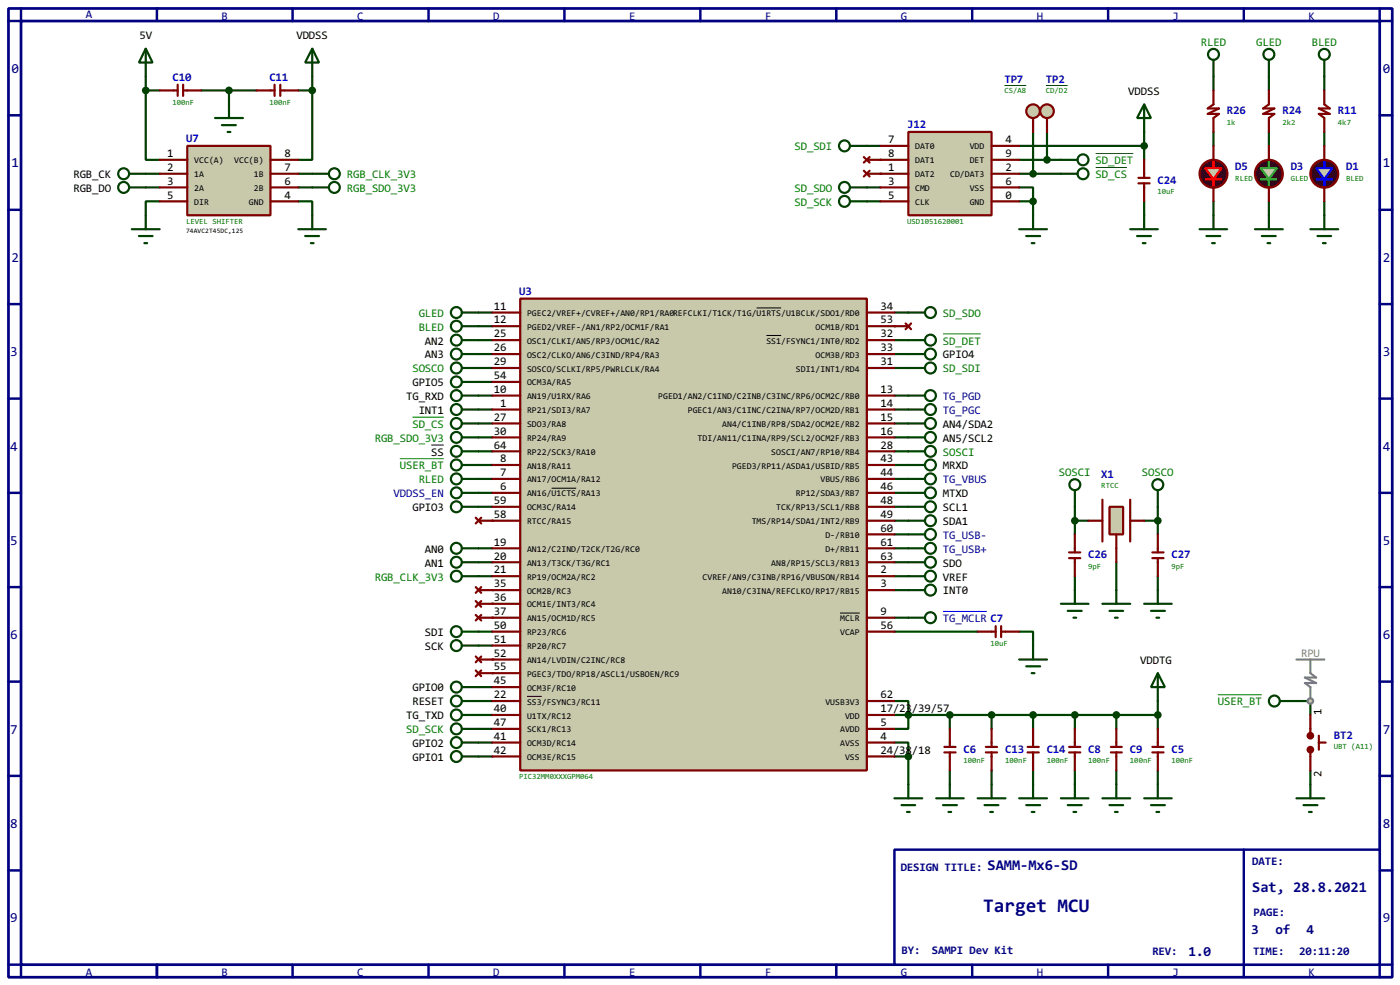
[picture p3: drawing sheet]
<svg xmlns="http://www.w3.org/2000/svg" width="256mm" height="180mm" viewBox="0 0 256 180" stroke-linecap="round" stroke-linejoin="round" font-family="sans-serif">
<path d="M1.6 1.6h253.5v177.3h-253.5zM3.9 3.9h248.9v172.7h-248.9z" fill="none" stroke="#000080" stroke-width=".5"/>
<path d="M3.9 1.6v2.3h-2.3M28.8 1.6v2.3" fill="none" stroke="#000080" stroke-width=".45"/>
<path d="M163.9 155.5h88.9v21.1h-88.9z" fill="#fff" stroke="#000080" stroke-width=".45"/>
<g fill="none" stroke="#000080" stroke-width=".45">
<path d="M53.6 1.6v2.3M78.5 1.6v2.3M103.4 1.6v2.3M128.3 1.6v2.3M153.2 1.6v2.3M178.1 1.6v2.3M203 1.6v2.3M227.9 1.6v2.3M252.8 1.6v2.3h2.3M1.6 21.1h2.3M1.6 38.4h2.3M252.8 21.1h2.3"/>
<path d="M252.8 38.4h2.3M1.6 55.7h2.3M252.8 55.7h2.3M1.6 73h2.3M252.8 73h2.3M1.6 90.2h2.3M252.8 90.2h2.3M1.6 107.5h2.3M252.8 107.5h2.3M1.6 124.8h2.3M252.8 124.8h2.3M1.6 142h2.3"/>
<path d="M1.6 159.3h2.3M227.9 155.5v23.4M252.8 142h2.3M252.8 159.3h2.3M1.6 176.6h2.3v2.3M28.8 176.6v2.3M53.6 176.6v2.3M78.5 176.6v2.3M103.4 176.6v2.3M128.3 176.6v2.3M153.2 176.6v2.3M178.1 176.6v2.3"/>
<path d="M203 176.6v2.3M255.1 176.6h-2.3v2.3"/>
</g>
<g fill="none" stroke="#004000" stroke-width=".4">
<path d="M26.7 14v2.6h2.6M36.9 16.6h10.1M42 16.6v2.5M57.2 14v2.6h-2.5M222.3 14v2.6M232.5 14v2.6M242.6 14v2.6M189.3 36.9v2.5M209.6 36.9v2.5M222.3 24.2v2.5M222.3 36.9v2.5M232.5 24.2v2.5"/>
<path d="M232.5 36.9v2.5M242.6 24.2v2.5M242.6 36.9v2.5M186.7 115.6h2.6v2.6M166.4 130.9h38.1v2.5M166.4 138.5v5.1M174 130.9v2.5M181.7 130.9v2.5M189.3 130.9v2.5M196.9 130.9v2.5M237.5 128.3h2.6v2.6M174 141v2.6"/>
<path d="M181.7 141v2.6M189.3 141v2.6M196.9 141v2.6M204.5 141v2.6M240.1 141v2.6"/>
</g>
<circle cx="161.3" cy="31.8" r=".2" fill="#004000"/>
<path d="M158.8 34.3h2.5M158.8 36.9h2.5M158.8 26.7h2.5M186.7 34.3h2.6v2.6h-2.6" fill="none" stroke="#004000" stroke-width=".4"/>
<circle cx="161.3" cy="29.3" r=".2" fill="#004000"/>
<g fill="none" stroke="#004000" stroke-width=".4">
<path d="M26.7 16.6v12.7h2.6M57.2 16.6v12.7h-2.5M26.7 31.8h2.6M26.7 34.3h2.6M29.3 36.9h-2.6v2.5M54.7 36.9h2.5v2.5M54.7 31.8h2.5M54.7 34.3h2.5M186.7 26.7h22.9M186.7 29.3h7.7M186.7 31.8h7.7M189.3 24.2v7.6"/>
<path d="M191.8 24.2v5.1M209.6 24.2v5.1M87.7 57.2h2.5M87.7 59.7h2.5M163.9 57.2h2.5M87.7 75h2.5M87.7 72.4h2.5M87.7 77.5h2.5M87.7 62.3h2.5M87.7 64.8h2.5M87.7 67.4h2.5M163.9 75h2.5"/>
<path d="M163.9 72.4h2.5M163.9 77.5h2.5M163.9 62.3h2.5M163.9 64.8h2.5M163.9 67.4h2.5M87.7 90.2h2.5M87.7 87.7h2.5M87.7 85.1h2.5M87.7 80.1h2.5M163.9 80.1h2.5M163.9 82.6h2.5M196.9 92.8v5"/>
<path d="M196.9 95.3h2.5M209.6 95.3h2.5M212.1 92.8v5M87.7 105.5h2.5M87.7 100.4h2.5M87.7 102.9h2.5M163.9 105.5h2.5M163.9 108h2.5M163.9 113.1h2.5M196.9 105.5v2.5M204.5 102.9v5.1M212.1 105.5v2.5"/>
<path d="M87.7 128.3h2.5M163.9 135.9h2.5v2.6h-2.5M163.9 130.9h2.5v2.5h-2.5M204.5 130.9h7.6M212.1 128.3v5.1M212.1 141v2.6"/>
</g>
<g fill="#004000">
<circle cx="90.2" cy="108" r=".2"/>
<circle cx="90.2" cy="110.5" r=".2"/>
<circle cx="90.2" cy="113.1" r=".2"/>
</g>
<path d="M163.9 85.1h2.5M163.9 87.7h2.5M163.9 90.2h2.5M163.9 92.8h2.5M163.9 95.3h2.5M87.7 115.6h2.5M87.7 118.2h2.5M87.7 130.9h2.5M87.7 135.9h2.5M87.7 138.5h2.5M87.7 125.8h2.5M87.7 133.4h2.5" fill="none" stroke="#004000" stroke-width=".4"/>
<g fill="#004000">
<circle cx="90.2" cy="120.7" r=".2"/>
<circle cx="163.9" cy="59.7" r=".2"/>
</g>
<path d="M87.7 69.9h2.5" fill="none" stroke="#004000" stroke-width=".4"/>
<circle cx="90.2" cy="123.2" r=".2" fill="#004000"/>
<path d="M163.9 115.6h15.2" fill="none" stroke="#004000" stroke-width=".4"/>
<circle cx="90.2" cy="95.3" r=".2" fill="#004000"/>
<g fill="none" stroke="#004000" stroke-width=".4">
<path d="M242.6 39.4v2.6M240.1 42h5.1M241.4 43.2h2.5M242.4 44.5h.5M84.6 62.3h3.1M84.6 64.8h3.1M84.6 75h3.1M166.4 77.5h3.1M87.7 92.8h2.5M87.7 82.6h2.5M163.9 97.8h2.5M166.4 80.1h3.1"/>
<path d="M166.4 90.2h3.1M166.4 85.1h3.1M163.9 100.4h2.5M163.9 102.9h2.5M166.4 108h3.1M163.9 128.3h2.5v2.6M212.1 123.2l1.3 2.6h-2.5zM212.1 123.2v5.1M179.1 146.1h5.1M180.4 147.4h2.5M181.4 148.6h.5M181.7 143.6v2.5"/>
<path d="M186.7 146.1h5.1M188 147.4h2.6M189 148.6h.5M189.3 143.6v2.5M237.5 146.1h5.1M238.8 147.4h2.6M239.8 148.6h.5M240.1 143.6v2.5"/>
<circle cx="83.6" cy="64.8" r="1"/>
<circle cx="83.6" cy="75" r="1"/>
<circle cx="83.6" cy="62.3" r="1"/>
<circle cx="170.4" cy="77.5" r="1"/>
<circle cx="170.4" cy="80.1" r="1"/>
<circle cx="170.4" cy="90.2" r="1"/>
<circle cx="170.4" cy="85.1" r="1"/>
<circle cx="170.4" cy="108" r="1"/>
</g>
<path d="M242.6 16.6v2.5l1 .8h-2l2 1h-2l1 .7v2.6M180.6 136.7h2.1M180.6 137.7h2.1M181.7 133.4v3.3M181.7 137.7v3.3M240.1 130.9v3.8M240.1 137.2v3.8M241.6 134.7v2.5M241.6 135.9h1.3" fill="none" stroke="#800000" stroke-width=".4"/>
<g fill="#800000" stroke="#800000" stroke-width=".4">
<circle cx="240" cy="134.7" r=".5"/>
<circle cx="240" cy="137.2" r=".5"/>
</g>
<circle cx="242.6" cy="31.8" r="2.55" fill="#400000" stroke="#800000" stroke-width=".4"/>
<path d="M241.1 30.8h1.5v-1.3v1.3h1.5l-1.5 2h1.5h-3h1.5v1.3v-1.3z" fill-rule="evenodd" fill="#c8c8aa" stroke="#00f" stroke-width=".4"/>
<path d="M242.6 26.7v2.6M242.6 34.3v2.6M188.3 136.7h2M188.3 137.7h2M189.3 133.4v3.3M189.3 137.7v3.3" fill="none" stroke="#800000" stroke-width=".4"/>
<g fill="none" stroke="#004000" stroke-width=".4">
<path d="M242.6 11v3M84.6 85.1h3.1M84.6 82.6h3.1M84.6 80.1h3.1M166.4 92.8h3.1M166.4 95.3h3.1M84.6 102.9h3.1M84.6 100.4h3.1M84.6 118.2h3.1M84.6 115.6h3.1M84.6 105.5h3.1M166.4 102.9h3.1"/>
<path d="M84.6 128.3h3.1M234.5 128.3h3M163.9 146.1h5.1M165.2 147.4h2.5M166.2 148.6h.5M166.4 143.6v2.5"/>
<circle cx="242.6" cy="10" r="1"/>
<circle cx="83.6" cy="82.6" r="1"/>
<circle cx="83.6" cy="85.1" r="1"/>
<circle cx="83.6" cy="80.1" r="1"/>
<circle cx="170.4" cy="92.8" r="1"/>
<circle cx="170.4" cy="95.3" r="1"/>
<circle cx="83.6" cy="115.6" r="1"/>
<circle cx="83.6" cy="105.5" r="1"/>
<circle cx="83.6" cy="118.2" r="1"/>
<circle cx="83.6" cy="100.4" r="1"/>
<circle cx="83.6" cy="102.9" r="1"/>
<circle cx="170.4" cy="102.9" r="1"/>
<circle cx="83.6" cy="128.3" r="1"/>
<circle cx="233.4" cy="128.3" r="1"/>
</g>
<path d="M73.3 84h8M223.1 127.2h8.1" fill="none" stroke="#008000" stroke-width=".18"/>
<path d="M79 81.5h2.3" fill="none" stroke="#000" stroke-width=".18"/>
<path d="M237.5 120.7h5.1M240.1 120.7v2.5l1 .8h-2l2 1h-2l1 .8v2.5" fill="none" stroke="#808080" stroke-width=".4"/>
<circle cx="240" cy="128.3" r=".5" fill="#c8c8aa" stroke="#808080" stroke-width=".4"/>
<g fill="none" stroke="#004000" stroke-width=".4">
<path d="M155.8 26.7h3M155.8 36.9h3M155.8 34.3h3M194.4 31.8h3M84.6 69.9h3.1M166.4 64.8h3.1M84.6 92.8h3.1M189.3 118.2v2.5M84.6 135.9h3.1M84.6 138.5h3.1M84.6 125.8h3.1M186.7 120.7h5.1"/>
<path d="M188 122h2.6M189 123.2h.5M171.5 146.1h5.1M172.8 147.4h2.5M173.8 148.6h.5M174 143.6v2.5M194.4 146.1h5M195.6 147.4h2.6M196.7 148.6h.5M196.9 143.6v2.5M202 146.1h5.1M203.3 147.4h2.5"/>
<path d="M204.3 148.6h.5M204.5 143.6v2.5"/>
<circle cx="154.7" cy="36.9" r="1"/>
<circle cx="154.7" cy="26.7" r="1"/>
<circle cx="154.7" cy="34.3" r="1"/>
<circle cx="198.4" cy="31.8" r="1"/>
<circle cx="83.6" cy="69.9" r="1"/>
<circle cx="170.4" cy="64.8" r="1"/>
<circle cx="83.6" cy="92.8" r="1"/>
<circle cx="83.6" cy="135.9" r="1"/>
<circle cx="83.6" cy="138.5" r="1"/>
<circle cx="83.6" cy="125.8" r="1"/>
</g>
<g fill="#004000" stroke="#004000" stroke-width=".4">
<circle cx="189.2" cy="130.9" r=".5"/>
<circle cx="196.9" cy="130.9" r=".5"/>
</g>
<g fill="none" stroke="#800000" stroke-width=".4">
<path d="M179.1 115.6h3.3M182.4 114.6v2M183.4 114.6v2M183.4 115.6h3.3M173 136.7h2.1M173 137.7h2.1M174 133.4v3.3M174 137.7v3.3M195.9 136.7h2M195.9 137.7h2M196.9 133.4v3.3M196.9 137.7v3.3"/>
<path d="M203.5 136.7h2M203.5 137.7h2M204.5 133.4v3.3M204.5 137.7v3.3"/>
</g>
<path d="M200.7 30.7h5.8" fill="none" stroke="#008000" stroke-width=".18"/>
<circle cx="189.2" cy="20.4" r="1.25" fill="#c8c8aa" stroke="#800000" stroke-width=".4"/>
<path d="M222.3 16.6v2.5l-1 .8h2l-2 1h2l-1 .7v2.6M189.3 21.6v2.6" fill="none" stroke="#800000" stroke-width=".4"/>
<path d="M184 15.7h4" fill="none" stroke="#008000" stroke-width=".18"/>
<g fill="none" stroke="#004000" stroke-width=".4">
<path d="M222.3 11v3M222.3 39.4v2.6M219.8 42h5M221 43.2h2.6M222.1 44.5h.5"/>
<circle cx="222.3" cy="10" r="1"/>
</g>
<circle cx="232.4" cy="31.8" r="2.55" fill="#400000" stroke="#800000" stroke-width=".4"/>
<path d="M230.9 30.8h1.6v-1.3v1.3h1.5l-1.5 2h1.5h-3.1h1.6v1.3v-1.3z" fill-rule="evenodd" fill="#c8c8aa" stroke="#00c000" stroke-width=".4"/>
<path d="M232.5 16.6v2.5l-1.1 .8h2.1l-2.1 1h2.1l-1 .7v2.6M232.5 26.7v2.6M232.5 34.3v2.6" fill="none" stroke="#800000" stroke-width=".4"/>
<g fill="none" stroke="#004000" stroke-width=".4">
<path d="M232.5 11v3M232.5 39.4v2.6M229.9 42h5.1M231.2 43.2h2.5M232.2 44.5h.5"/>
<circle cx="232.4" cy="10" r="1"/>
</g>
<circle cx="222.3" cy="31.8" r="2.55" fill="#400000" stroke="#800000" stroke-width=".4"/>
<path d="M220.8 30.8h1.5v-1.3v1.3h1.5l-1.5 2h1.5h-3h1.5v1.3v-1.3z" fill-rule="evenodd" fill="#c8c8aa" stroke="#f00" stroke-width=".4"/>
<g fill="none" stroke="#800000" stroke-width=".4">
<path d="M29.3 16.6h3.3M32.6 15.5v2.1M33.6 15.5v2.1M33.6 16.6h3.3M47 16.6h3.3M50.3 15.5v2.1M51.4 16.6h3.3M51.4 15.5v2.1M158.3 28.8l1 1M158.3 31.3l1 1M158.8 29.3h2.5M158.8 31.8h2.5"/>
<path d="M159.3 28.8l-1 1M159.3 31.3l-1 1M208.6 32.6h2M208.6 33.6h2M209.6 29.3v3.3M209.6 33.6v3.3M222.3 26.7v2.6M222.3 34.3v2.6"/>
</g>
<g fill="none" stroke="#004000" stroke-width=".4">
<path d="M26.7 8.9l1.3 2.6h-2.5zM26.7 8.9v5.1M42 19.1v2.5M57.2 8.9l1.3 2.6h-2.6zM57.2 8.9v5.1M23.7 34.3h3M23.7 31.8h3M39.4 21.6h5.1M40.7 22.9h2.5M41.7 24.2h.5M57.2 39.4v2.6M57.2 34.3h3.1"/>
<path d="M57.2 31.8h3.1M189.3 39.4v2.6M209.6 39.4v2.6M54.7 42h5M55.9 43.2h2.6M57 44.5h.5M84.6 59.7h3.1M84.6 57.2h3.1M186.7 42h5.1M188 43.2h2.6M189 44.5h.5M207.1 42h5"/>
<path d="M208.3 43.2h2.6M209.4 44.5h.5M166.4 75h3.1M166.4 72.4h3.1M166.4 97.8h3.1M166.4 87.7h3.1M166.4 113.1h3.1M166.4 100.4h3.1"/>
<circle cx="22.6" cy="31.8" r="1"/>
<circle cx="22.6" cy="34.3" r="1"/>
<circle cx="61.2" cy="31.8" r="1"/>
<circle cx="61.2" cy="34.3" r="1"/>
<circle cx="83.6" cy="57.2" r="1"/>
<circle cx="83.6" cy="59.7" r="1"/>
<circle cx="170.4" cy="72.4" r="1"/>
<circle cx="170.4" cy="75" r="1"/>
<circle cx="170.4" cy="87.7" r="1"/>
<circle cx="170.4" cy="97.8" r="1"/>
<circle cx="170.4" cy="100.4" r="1"/>
<circle cx="170.4" cy="113.1" r="1"/>
</g>
<g fill="#004000" stroke="#004000" stroke-width=".4">
<circle cx="41.9" cy="16.6" r=".5"/>
<circle cx="57.2" cy="16.6" r=".5"/>
<circle cx="26.7" cy="16.6" r=".5"/>
<circle cx="181.6" cy="130.9" r=".5"/>
<circle cx="174" cy="130.9" r=".5"/>
<circle cx="166.4" cy="130.9" r=".5"/>
<circle cx="166.4" cy="138.5" r=".5"/>
<circle cx="204.5" cy="130.9" r=".5"/>
<circle cx="189.2" cy="36.9" r=".5"/>
</g>
<path d="M172.8 111.9h8" fill="none" stroke="#0000c0" stroke-width=".18"/>
<path d="M166.4 24.2h15.3v15.2h-15.3z" fill-rule="evenodd" fill="#c8c8aa" stroke="#800000" stroke-width=".4"/>
<path d="M161.3 31.8h5.1M161.3 34.3h5.1M161.3 36.9h5.1M161.3 26.7h5.1M161.3 29.3h5.1M181.7 31.8h5M181.7 34.3h5M181.7 36.9h5M181.7 26.7h5M181.7 29.3h5" fill="none" stroke="#800000" stroke-width=".4"/>
<g fill="none" stroke="#004000" stroke-width=".4">
<path d="M209.6 19.1l1.3 2.5h-2.6zM209.6 19.1v5.1M194.4 29.3h3"/>
<circle cx="198.4" cy="29.3" r="1"/>
</g>
<circle cx="209.6" cy="26.7" r=".5" fill="#004000" stroke="#004000" stroke-width=".4"/>
<path d="M200.7 28.1h6.9" fill="none" stroke="#008000" stroke-width=".18"/>
<circle cx="191.8" cy="20.4" r="1.25" fill="#c8c8aa" stroke="#800000" stroke-width=".4"/>
<path d="M191.8 21.6v2.6M202 91.5v7.6M207.1 91.5v7.6M211.1 136.7h2.1M211.1 137.7h2.1M212.1 133.4v3.3M212.1 137.7v3.3" fill="none" stroke="#800000" stroke-width=".4"/>
<path d="M191.6 15.7h4" fill="none" stroke="#008000" stroke-width=".18"/>
<g fill="#004000" stroke="#004000" stroke-width=".4">
<circle cx="191.8" cy="29.3" r=".5"/>
<circle cx="189.2" cy="31.8" r=".5"/>
<circle cx="212.1" cy="130.9" r=".5"/>
</g>
<g fill="none" stroke="#004000" stroke-width=".4">
<path d="M84.6 72.4h3.1M84.6 130.9h3.1M209.6 146.1h5.1M210.9 147.4h2.5M211.9 148.6h.5M212.1 143.6v2.5"/>
<circle cx="83.6" cy="72.4" r="1"/>
<circle cx="83.6" cy="130.9" r="1"/>
</g>
<path d="M203.3 92.8h2.5v5h-2.5z" fill="#c8c8aa" stroke="#800000" stroke-width=".4"/>
<path d="M196.9 97.8v3.3M199.4 95.3h2.6M204.5 97.8v5.1M207.1 95.3h2.5M212.1 97.8v3.3M195.9 102.2h2M195.9 101.1h2M196.9 102.2v3.3M211.1 102.2h2.1M211.1 101.1h2.1M212.1 102.2v3.3" fill="none" stroke="#800000" stroke-width=".4"/>
<g fill="none" stroke="#004000" stroke-width=".4">
<path d="M84.6 67.4h3.1M166.4 82.6h3.1M196.9 89.7v3.1M212.1 89.7v3.1M194.4 110.5h5M195.6 111.8h2.6M196.7 113.1h.5M196.9 108v2.5M202 110.5h5.1M203.3 111.8h2.5M204.3 113.1h.5M204.5 108v2.5"/>
<path d="M209.6 110.5h5.1M210.9 111.8h2.5M211.9 113.1h.5M212.1 108v2.5"/>
<circle cx="83.6" cy="67.4" r="1"/>
<circle cx="170.4" cy="82.6" r="1"/>
<circle cx="196.9" cy="88.7" r="1"/>
<circle cx="212.1" cy="88.7" r="1"/>
</g>
<g fill="#004000" stroke="#004000" stroke-width=".4">
<circle cx="196.9" cy="95.3" r=".5"/>
<circle cx="212.1" cy="95.3" r=".5"/>
</g>
<path d="M34.3 26.7h15.3v12.7h-15.3z" fill-rule="evenodd" fill="#c8c8aa" stroke="#800000" stroke-width=".4"/>
<g fill="none" stroke="#800000" stroke-width=".4">
<path d="M29.3 29.3h5M29.3 31.8h5M29.3 34.3h5M29.3 36.9h5M49.6 29.3h5.1M49.6 31.8h5.1M49.6 34.3h5.1M49.6 36.9h5.1M163.9 59.7h2.5M165.9 59.2l1 1.1M166.9 59.2l-1 1.1M87.2 94.8l1 1"/>
<path d="M87.7 95.3h2.5M88.2 94.8l-1 1M87.2 112.6l1 1M87.2 110l1 1.1M87.2 107.5l1 1M87.7 113.1h2.5M87.7 110.5h2.5M87.7 108h2.5M88.2 112.6l-1 1M88.2 110l-1 1.1M88.2 107.5l-1 1M87.2 122.7l1 1.1"/>
<path d="M87.2 120.2l1 1M87.7 123.2h2.5M87.7 120.7h2.5M88.2 122.7l-1 1.1M88.2 120.2l-1 1"/>
</g>
<g fill="none" stroke="#004000" stroke-width=".4">
<path d="M26.7 39.4v2.6M24.2 42h5.1M25.5 43.2h2.5M26.5 44.5h.5M166.4 57.2h3.1M84.6 77.5h3.1M166.4 67.4h3.1M166.4 62.3h3.1M84.6 87.7h3.1M84.6 90.2h3.1M166.4 105.5h3.1M84.6 133.4h3.1"/>
<circle cx="170.4" cy="57.2" r="1"/>
<circle cx="83.6" cy="77.5" r="1"/>
<circle cx="170.4" cy="62.3" r="1"/>
<circle cx="170.4" cy="67.4" r="1"/>
<circle cx="83.6" cy="87.7" r="1"/>
<circle cx="83.6" cy="90.2" r="1"/>
<circle cx="170.4" cy="105.5" r="1"/>
<circle cx="83.6" cy="133.4" r="1"/>
</g>
<path d="M75.6 76.4h5.7M172.8 61.1h6.9" fill="none" stroke="#008000" stroke-width=".18"/>
<path d="M95.3 54.7h63.5v86.3h-63.5z" fill="#c8c8aa" stroke="#800000" stroke-width=".4"/>
<g fill="none" stroke="#800000" stroke-width=".4">
<path d="M90.2 57.2h5.1M90.2 59.7h5.1M158.8 57.2h5.1M158.8 59.7h5.1M90.2 75h5.1M90.2 72.4h5.1M90.2 77.5h5.1M90.2 62.3h5.1M90.2 64.8h5.1M90.2 67.4h5.1M90.2 69.9h5.1M158.8 75h5.1"/>
<path d="M158.8 72.4h5.1M158.8 77.5h5.1M158.8 62.3h5.1M158.8 64.8h5.1M158.8 67.4h5.1M90.2 90.2h5.1M90.2 87.7h5.1M90.2 85.1h5.1M90.2 80.1h5.1M90.2 82.6h5.1M90.2 92.8h5.1M90.2 95.3h5.1"/>
<path d="M158.8 90.2h5.1M158.8 87.7h5.1M158.8 85.1h5.1M158.8 80.1h5.1M158.8 82.6h5.1M158.8 92.8h5.1M158.8 95.3h5.1M158.8 97.8h5.1M90.2 105.5h5.1M90.2 108h5.1M90.2 113.1h5.1M90.2 100.4h5.1"/>
<path d="M90.2 102.9h5.1M90.2 110.5h5.1M90.2 115.6h5.1M90.2 118.2h5.1M158.8 105.5h5.1M158.8 108h5.1M158.8 113.1h5.1M158.8 100.4h5.1M158.8 102.9h5.1M158.8 115.6h5.1M90.2 135.9h5.1M90.2 133.4h5.1"/>
<path d="M90.2 130.9h5.1M90.2 128.3h5.1M90.2 138.5h5.1M90.2 125.8h5.1M90.2 120.7h5.1M90.2 123.2h5.1M158.8 135.9h5.1M158.8 133.4h5.1M158.8 130.9h5.1M158.8 128.3h5.1M158.8 138.5h5.1"/>
</g>
<path d="M138.6 56.4h4.5M140.4 61.4h2.7M101.1 89.4h4.5M153.9 112.2h3.6M96.6 127.5h2.7" fill="none" stroke="#000" stroke-width=".18"/>
<text font-size="4.2" fill="#000080" x="180.1" y="167">Target MCU</text>
<g font-size="3.2" fill="#000080">
<text x="180.9" y="159.3">SAMM-Mx6-SD</text>
<text x="229.4" y="163.2">Sat, 28.8.2021</text>
</g>
<g font-size="3" fill="#000080">
<text x="2.1" y="13.4">0</text>
<text x="253.4" y="13.4">0</text>
<text x="2.1" y="30.7">1</text>
<text x="253.4" y="30.7">1</text>
<text x="2.1" y="47.9">2</text>
<text x="253.4" y="47.9">2</text>
<text x="1.9" y="65.2">3</text>
<text x="253.4" y="65.2">3</text>
<text x="1.9" y="82.5">4</text>
<text x="253.4" y="82.5">4</text>
<text x="1.9" y="99.8">5</text>
<text x="253.4" y="99.8">5</text>
<text x="1.9" y="117">6</text>
<text x="253.4" y="117">6</text>
<text x="1.9" y="134.3">7</text>
<text x="253.4" y="134.3">7</text>
<text x="1.9" y="151.6">8</text>
<text x="253.4" y="151.6">8</text>
<text x="1.9" y="168.8">9</text>
<text x="229.2" y="170.9">3</text>
<text x="233.7" y="170.9">of</text>
<text x="239.4" y="170.9">4</text>
<text x="253.4" y="168.8">9</text>
<text x="217.8" y="174.9">1.0</text>
</g>
<g font-size="2.5" fill="#000080">
<text x="15.7" y="3.4">A</text>
<text x="40.6" y="3.6">B</text>
<text x="65.5" y="3.6">C</text>
<text x="90.4" y="3.6">D</text>
<text x="115.3" y="3.6">E</text>
<text x="140.2" y="3.6">F</text>
<text x="165.1" y="3.6">G</text>
<text x="190" y="3.6">H</text>
<text x="214.8" y="3.6">J</text>
<text x="239.7" y="3.6">K</text>
<text x="165" y="159.4">DESIGN TITLE:</text>
<text x="229.4" y="158.3">DATE:</text>
<text x="229.7" y="167.7">PAGE:</text>
<text x="15.7" y="178.7">A</text>
<text x="40.6" y="178.7">B</text>
<text x="65.5" y="178.7">C</text>
<text x="90.4" y="178.7">D</text>
<text x="115.3" y="178.7">E</text>
<text x="140.2" y="178.7">F</text>
<text x="165.1" y="178.7">G</text>
<text x="165.2" y="174.6">BY:</text>
<text x="170.7" y="174.6">SAMPI Dev Kit</text>
<text x="190" y="178.7">H</text>
<text x="211.1" y="174.8">REV:</text>
<text x="214.8" y="178.7">J</text>
<text x="229.6" y="174.8">TIME:</text>
<text x="238" y="174.8">20:11:20</text>
<text x="239.7" y="178.7">K</text>
</g>
<g font-size="2.5">
<text x="25.6" y="7.2">5V</text>
<text x="54.3" y="7.2">VDDSS</text>
<text x="206.7" y="17.3">VDDSS</text>
<text x="30.7" y="28.8">1</text>
<text x="52.1" y="28.8">8</text>
<text x="162.7" y="26.2">7</text>
<text x="162.7" y="28.8">8</text>
<text x="184.2" y="28.8">9</text>
<text x="184.2" y="26.2">4</text>
<text x="13.5" y="35.1">RGB_DO</text>
<text x="13.5" y="32.6">RGB_CK</text>
<text x="30.7" y="31.3">2</text>
<text x="30.7" y="33.8">3</text>
<text x="52.1" y="33.8">6</text>
<text x="52.1" y="31.3">7</text>
<text x="162.7" y="31.3">1</text>
<text x="162.7" y="33.8">3</text>
<text x="184.2" y="31.3">2</text>
<text x="184.2" y="33.8">6</text>
<text x="30.7" y="36.3">5</text>
<text x="52.1" y="36.3">4</text>
<text x="162.7" y="36.3">5</text>
<text x="184.2" y="36.3">0</text>
<text x="90.5" y="56.7">11</text>
<text x="90.5" y="59.2">12</text>
<text x="161.3" y="56.7">34</text>
<text x="161.3" y="59.2">53</text>
<text x="77.9" y="63.1">AN2</text>
<text x="77.9" y="65.6">AN3</text>
<text x="90.5" y="61.7">25</text>
<text x="90.5" y="64.3">26</text>
<text x="161.3" y="61.7">32</text>
<text x="161.3" y="64.3">33</text>
<text x="172.8" y="65.6">GPIO4</text>
<text x="75.6" y="70.7">GPIO5</text>
<text x="90.5" y="71.9">10</text>
<text x="90.5" y="66.9">29</text>
<text x="90.5" y="69.4">54</text>
<text x="161.3" y="71.9">13</text>
<text x="161.3" y="66.9">31</text>
<text x="74.4" y="73.2">TG_RXD</text>
<text x="76.7" y="75.8">INT1</text>
<text x="90.5" y="77">27</text>
<text x="91.6" y="74.4">1</text>
<text x="161.3" y="74.4">14</text>
<text x="161.3" y="77">15</text>
<text x="79" y="83.4">SS</text>
<text x="90.5" y="79.6">30</text>
<text x="90.5" y="82.1">64</text>
<text x="161.3" y="79.6">16</text>
<text x="161.3" y="82.1">28</text>
<text x="172.8" y="78.3">AN4/SDA2</text>
<text x="172.8" y="80.8">AN5/SCL2</text>
<text x="91.6" y="89.7">6</text>
<text x="91.6" y="87.1">7</text>
<text x="91.6" y="84.6">8</text>
<text x="161.3" y="84.6">43</text>
<text x="161.3" y="87.1">44</text>
<text x="161.3" y="89.7">46</text>
<text x="172.8" y="85.9">MRXD</text>
<text x="75.6" y="93.6">GPIO3</text>
<text x="90.5" y="94.8">58</text>
<text x="90.5" y="92.3">59</text>
<text x="161.3" y="92.3">48</text>
<text x="161.3" y="94.8">49</text>
<text x="172.8" y="91">MTXD</text>
<text x="172.8" y="93.6">SCL1</text>
<text x="77.9" y="101.2">AN0</text>
<text x="90.5" y="99.9">19</text>
<text x="161.3" y="97.3">60</text>
<text x="161.3" y="99.9">61</text>
<text x="172.8" y="96.1">SDA1</text>
<text x="77.9" y="103.7">AN1</text>
<text x="90.5" y="102.4">20</text>
<text x="90.5" y="105">21</text>
<text x="90.5" y="107.5">35</text>
<text x="161.3" y="105">2</text>
<text x="161.3" y="107.5">3</text>
<text x="161.3" y="102.4">63</text>
<text x="172.8" y="103.7">SDO</text>
<text x="172.8" y="106.3">VREF</text>
<text x="90.5" y="110">36</text>
<text x="90.5" y="112.6">37</text>
<text x="161.3" y="112.6">9</text>
<text x="172.8" y="108.8">INT0</text>
<text x="77.9" y="119">SCK</text>
<text x="77.9" y="116.4">SDI</text>
<text x="90.5" y="115.1">50</text>
<text x="90.5" y="117.7">51</text>
<text x="161.3" y="115.1">56</text>
<text x="90.5" y="125.3">45</text>
<text x="90.5" y="120.2">52</text>
<text x="90.5" y="122.7">55</text>
<text x="208.9" y="121.5">VDDTG</text>
<text x="74.4" y="131.7">TG_TXD</text>
<text x="75.6" y="129.1">RESET</text>
<text x="75.6" y="126.6">GPIO0</text>
<text x="90.5" y="127.8">22</text>
<text x="90.5" y="130.4">40</text>
<text x="161.3" y="130.4">17/23</text>
<text x="161.3" y="127.8">62</text>
<text x="167.1" y="130.4">/39/57</text>
<text x="242.1" y="130.9" transform="rotate(-90 242.1 130.9)">1</text>
<text x="75.6" y="136.7">GPIO2</text>
<text x="90.5" y="135.4">41</text>
<text x="90.5" y="138">42</text>
<text x="90.5" y="132.9">47</text>
<text x="161.3" y="135.4">4</text>
<text x="161.3" y="132.9">5</text>
<text x="161.3" y="138">24/38</text>
<text x="167.1" y="138">/18</text>
<text x="75.6" y="139.3">GPIO1</text>
<text x="242.1" y="142.2" transform="rotate(-90 242.1 142.2)">2</text>
</g>
<g font-size="2.5" fill="#008000">
<text x="220" y="8.5">RLED</text>
<text x="230.2" y="8.5">GLED</text>
<text x="240.3" y="8.5">BLED</text>
<text x="145.6" y="27.5">SD_SDI</text>
<text x="63.6" y="32.6">RGB_CLK_3V3</text>
<text x="63.6" y="35.1">RGB_SDO_3V3</text>
<text x="145.6" y="35.1">SD_SDO</text>
<text x="200.7" y="32.6">SD_CS</text>
<text x="200.7" y="30">SD_DET</text>
<text x="145.6" y="37.7">SD_SCK</text>
<text x="76.7" y="58">GLED</text>
<text x="172.8" y="58">SD_SDO</text>
<text x="76.7" y="60.5">BLED</text>
<text x="172.8" y="63.1">SD_DET</text>
<text x="75.6" y="68.1">SOSCO</text>
<text x="172.8" y="68.1">SD_SDI</text>
<text x="68.7" y="80.8">RGB_SDO_3V3</text>
<text x="75.6" y="78.3">SD_CS</text>
<text x="172.8" y="83.4">SOSCI</text>
<text x="73.3" y="85.9">USER_BT</text>
<text x="76.7" y="88.5">RLED</text>
<text x="194" y="87.2">SOSCI</text>
<text x="209.2" y="87.2">SOSCO</text>
<text x="68.7" y="106.3">RGB_CLK_3V3</text>
<text x="223.1" y="129.1">USER_BT</text>
<text x="74.4" y="134.2">SD_SCK</text>
</g>
<g font-size="2.5" fill="#0000c0">
<text x="31.6" y="14.8">C10</text>
<text x="49.4" y="14.8">C11</text>
<text x="184" y="15.1">TP7</text>
<text x="191.6" y="15.1">TP2</text>
<text x="166.2" y="23.5">J12</text>
<text x="224.8" y="21">R26</text>
<text x="235" y="21">R24</text>
<text x="245.1" y="21">R11</text>
<text x="34.1" y="26">U7</text>
<text x="212.1" y="33.7">C24</text>
<text x="226.3" y="31.1">D5</text>
<text x="236.5" y="31.1">D3</text>
<text x="246.6" y="31.1">D1</text>
<text x="95.1" y="54">U3</text>
<text x="172.8" y="75.8">TG_PGC</text>
<text x="172.8" y="73.2">TG_PGD</text>
<text x="172.8" y="88.5">TG_VBUS</text>
<text x="201.8" y="87.5">X1</text>
<text x="72.1" y="91">VDDSS_EN</text>
<text x="172.8" y="98.6">TG_USB-</text>
<text x="172.8" y="101.2">TG_USB+</text>
<text x="199.4" y="102.2">C26</text>
<text x="214.6" y="102.2">C27</text>
<text x="172.8" y="113.9">TG_MCLR C7</text>
<text x="176.5" y="137.8">C6</text>
<text x="184.1" y="137.8">C13</text>
<text x="191.8" y="137.8">C14</text>
<text x="199.4" y="137.8">C8</text>
<text x="207" y="137.8">C9</text>
<text x="214.6" y="137.8">C5</text>
<text x="244.4" y="135.3">BT2</text>
</g>
<text font-size="2.5" fill="#808080" x="238.4" y="120.2">RPU</text>
<g font-size="1.9">
<text x="35.6" y="29.9">VCC(A)</text>
<text x="42.9" y="29.9">VCC(B)</text>
<text x="167.7" y="27.3">DAT0</text>
<text x="167.7" y="29.9">DAT1</text>
<text x="177.7" y="29.9">DET</text>
<text x="177.7" y="27.3">VDD</text>
<text x="35.6" y="32.5">1A</text>
<text x="35.6" y="34.9">2A</text>
<text x="46.5" y="34.9">2B</text>
<text x="46.5" y="32.5">1B</text>
<text x="167.7" y="32.5">DAT2</text>
<text x="167.7" y="34.9">CMD</text>
<text x="174.1" y="32.5">CD/DAT3</text>
<text x="177.7" y="34.9">VSS</text>
<text x="35.6" y="37.5">DIR</text>
<text x="45.6" y="37.5">GND</text>
<text x="167.7" y="37.5">CLK</text>
<text x="177.7" y="37.5">GND</text>
<text x="96.6" y="57.9">PGEC2/VREF+/CVREF+/AN0/RP1/RA0REFCLKI/T1CK/T1G/U1RTS/U1BCLK/SDO1/RD0</text>
<text x="96.6" y="60.3">PGED2/VREF-/AN1/RP2/OCM1F/RA1</text>
<text x="96.6" y="62.9">OSC1/CLKI/AN5/RP3/OCM1C/RA2</text>
<text x="96.6" y="65.5">OSC2/CLKO/AN6/C3IND/RP4/RA3</text>
<text x="140.4" y="62.9">SS1/FSYNC1/INT0/RD2</text>
<text x="149.4" y="65.5">OCM3B/RD3</text>
<text x="149.4" y="60.3">OCM1B/RD1</text>
<text x="96.6" y="68">SOSCO/SCLKI/RP5/PWRLCLK/RA4</text>
<text x="96.6" y="70.6">OCM3A/RA5</text>
<text x="145.8" y="68">SDI1/INT1/RD4</text>
<text x="96.6" y="75.6">RP21/SDI3/RA7</text>
<text x="96.6" y="73">AN19/U1RX/RA6</text>
<text x="120.6" y="73">PGED1/AN2/C1IND/C2INB/C3INC/RP6/OCM2C/RB0</text>
<text x="126" y="75.6">PGEC1/AN3/C1INC/C2INA/RP7/OCM2D/RB1</text>
<text x="96.6" y="78.2">SDO3/RA8</text>
<text x="96.6" y="80.7">RP24/RA9</text>
<text x="96.6" y="83.3">RP22/SCK3/RA10</text>
<text x="127.8" y="80.7">TDI/AN11/C1INA/RP9/SCL2/OCM2F/RB3</text>
<text x="132.3" y="78.2">AN4/C1INB/RP8/SDA2/OCM2E/RB2</text>
<text x="141.3" y="83.3">SOSCI/AN7/RP10/RB4</text>
<text x="96.6" y="88.3">AN17/OCM1A/RA12</text>
<text x="96.6" y="85.7">AN18/RA11</text>
<text x="134.1" y="85.7">PGED3/RP11/ASDA1/USBID/RB5</text>
<text x="150.3" y="88.3">VBUS/RB6</text>
<text x="96.6" y="90.8">AN16/U1CTS/RA13</text>
<text x="96.6" y="96">RTCC/RA15</text>
<text x="96.6" y="93.4">OCM3C/RA14</text>
<text x="137.7" y="96">TMS/RP14/SDA1/INT2/RB9</text>
<text x="142.2" y="93.4">TCK/RP13/SCL1/RB8</text>
<text x="145.8" y="90.8">RP12/SDA3/RB7</text>
<text x="96.6" y="101">AN12/C2IND/T2CK/T2G/RC0</text>
<text x="151.2" y="98.5">D-/RB10</text>
<text x="151.2" y="101">D+/RB11</text>
<text x="96.6" y="103.6">AN13/T3CK/T3G/RC1</text>
<text x="96.6" y="106.1">RP19/OCM2A/RC2</text>
<text x="128.7" y="106.1">CVREF/AN9/C3INB/RP16/VBUSON/RB14</text>
<text x="141.3" y="103.6">AN8/RP15/SCL3/RB13</text>
<text x="96.6" y="108.7">OCM2B/RC3</text>
<text x="96.6" y="111.2">OCM1E/INT3/RC4</text>
<text x="96.6" y="113.7">AN15/OCM1D/RC5</text>
<text x="132.3" y="108.7">AN10/C3INA/REFCLKO/RP17/RB15</text>
<text x="153.9" y="113.7">MCLR</text>
<text x="96.6" y="116.3">RP23/RC6</text>
<text x="96.6" y="118.8">RP20/RC7</text>
<text x="153.9" y="116.3">VCAP</text>
<text x="96.6" y="121.4">AN14/LVDIN/C2INC/RC8</text>
<text x="96.6" y="123.9">PGEC3/TDO/RP18/ASCL1/USBOEN/RC9</text>
<text x="96.6" y="129">SS3/FSYNC3/RC11</text>
<text x="96.6" y="131.5">U1TX/RC12</text>
<text x="96.6" y="126.4">OCM3F/RC10</text>
<text x="151.2" y="129">VUSB3V3</text>
<text x="154.8" y="131.5">VDD</text>
<text x="96.6" y="136.6">OCM3D/RC14</text>
<text x="96.6" y="134.1">SCK1/RC13</text>
<text x="153.9" y="136.6">AVSS</text>
<text x="153.9" y="134.1">AVDD</text>
<text x="96.6" y="139.1">OCM3E/RC15</text>
<text x="154.8" y="139.1">VSS</text>
</g>
<g font-size="1.7" fill="#008000">
<text x="184" y="17">CS/A8</text>
<text x="191.6" y="17">CD/D2</text>
<text x="31.6" y="19.2">100nF</text>
<text x="49.4" y="19.2">100nF</text>
<text x="224.8" y="22.9">1k</text>
<text x="235" y="22.9">2k2</text>
<text x="245.1" y="22.9">4k7</text>
<text x="212.1" y="35.6">10uF</text>
<text x="226.3" y="33.1">RLED</text>
<text x="236.5" y="33.1">GLED</text>
<text x="246.6" y="33.1">BLED</text>
<text x="34.1" y="41.1">LEVEL SHIFTER</text>
<text x="166.2" y="41.1">USD1051620001</text>
<text x="201.8" y="89.4">RTCC</text>
<text x="199.4" y="104.2">9pF</text>
<text x="214.6" y="104.2">9pF</text>
<text x="181.5" y="118.3">10uF</text>
<text x="244.4" y="137.2">UBT (A11)</text>
<text x="95.1" y="142.7">PIC32MM0XXXGPM064</text>
<text x="176.5" y="139.7">100nF</text>
<text x="184.1" y="139.7">100nF</text>
<text x="191.8" y="139.7">100nF</text>
<text x="199.4" y="139.7">100nF</text>
<text x="207" y="139.7">100nF</text>
<text x="214.6" y="139.7">100nF</text>
</g>
<text font-size="1.5" x="34.1" y="42.7">74AVC2T45DC,125</text>
</svg>
